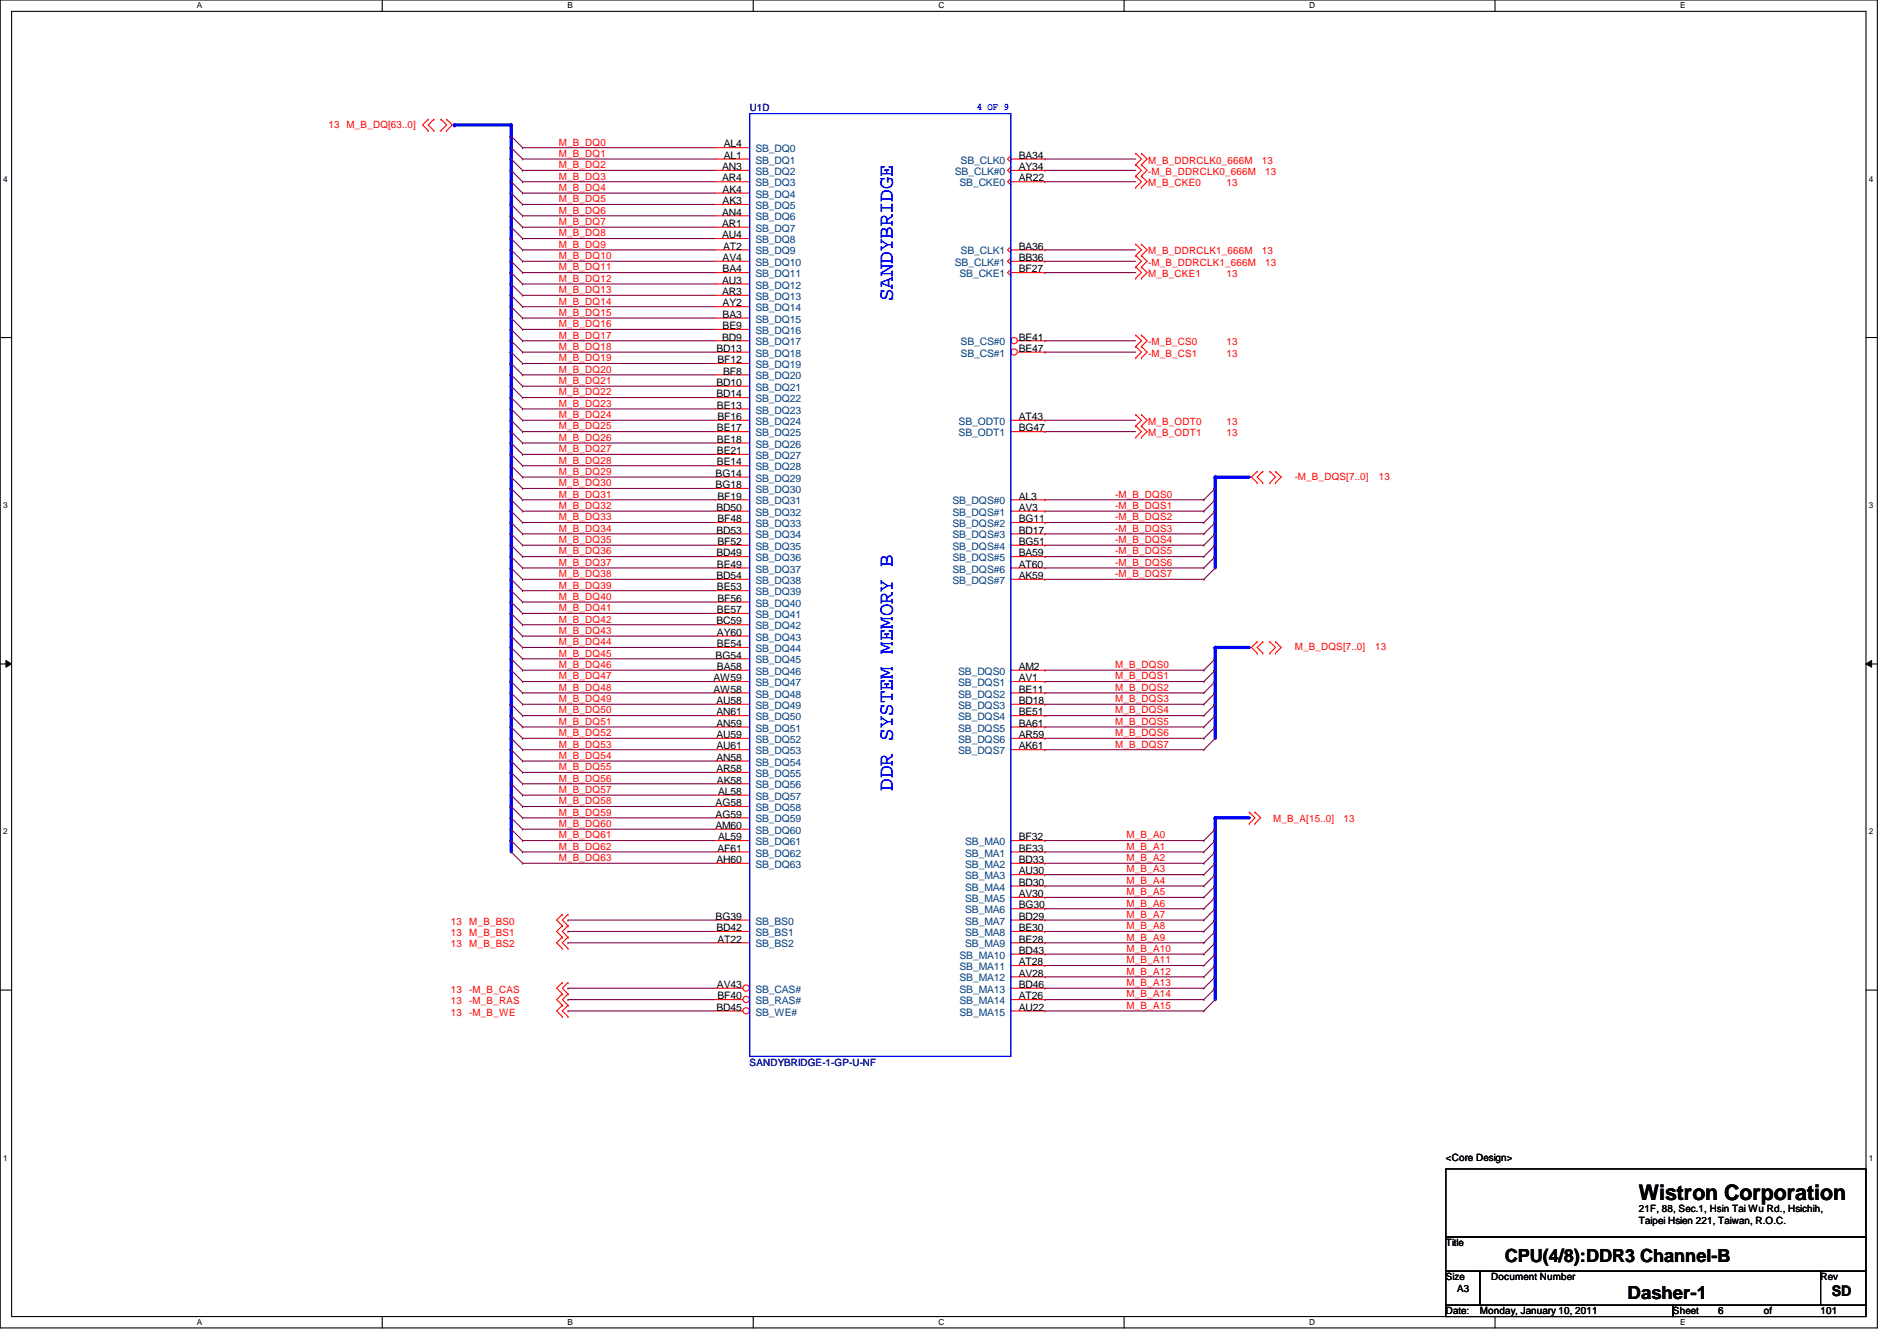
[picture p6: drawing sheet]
<svg xmlns="http://www.w3.org/2000/svg" width="297mm" height="210mm" viewBox="0 0 297 210" stroke-linecap="round" stroke-linejoin="round" font-family="sans-serif">
<path d="M0 0h294v207.9h-294zM1.8 1.8h290.4v204.3h-290.4z" fill="none" stroke="#000" stroke-width=".17"/>
<g fill="#fff">
<path d="M30.8 .2h.8v1.4h-.8z"/>
<path d="M30.8 206.2h.8v1.4h-.8z"/>
</g>
<path d="M59.9 0v1.8M59.9 206.1v1.8" fill="none" stroke="#000" stroke-width=".17"/>
<g fill="#fff">
<path d="M88.9 .2h.8v1.4h-.8z"/>
<path d="M88.9 206.2h.8v1.4h-.8z"/>
</g>
<path d="M117.9 0v1.8M117.9 206.1v1.8" fill="none" stroke="#000" stroke-width=".17"/>
<g fill="#fff">
<path d="M146.9 .2h.9v1.4h-.9z"/>
<path d="M146.9 206.2h.9v1.4h-.9z"/>
</g>
<path d="M176 0v1.8M176 206.1v1.8" fill="none" stroke="#000" stroke-width=".17"/>
<g fill="#fff">
<path d="M205 .2h.9v1.4h-.9z"/>
<path d="M205 206.2h.9v1.4h-.9z"/>
</g>
<path d="M234.1 0v1.8M234.1 206.1v1.8" fill="none" stroke="#000" stroke-width=".17"/>
<g fill="#fff">
<path d="M263.1 .2h.8v1.4h-.8z"/>
<path d="M263.1 206.2h.8v1.4h-.8z"/>
<path d="M.5 27.3h.7v1.4h-.7z"/>
<path d="M292.6 27.3h.7v1.4h-.7z"/>
<path d="M.5 78.4h.7v1.4h-.7z"/>
<path d="M292.6 78.4h.7v1.4h-.7z"/>
</g>
<path d="M0 52.8h1.8M292.2 52.8h1.8" fill="none" stroke="#000" stroke-width=".17"/>
<g fill="#fff">
<path d="M.5 129.5h.7v1.4h-.7z"/>
<path d="M292.6 129.5h.7v1.4h-.7z"/>
</g>
<path d="M0 103.9h1.8M292.2 103.9h1.8" fill="none" stroke="#000" stroke-width=".17"/>
<path d="M.9 103.4l.9 .5-.9 .5zM292.2 103.9l.9-.5v1z" fill="#000"/>
<path d="M.9 103.4l.9 .5-.9 .5zM292.2 103.9l.9-.5v1z" fill="none" stroke="#000" stroke-width=".16"/>
<g fill="#fff">
<path d="M.5 180.5h.7v1.4h-.7z"/>
<path d="M292.6 180.5h.7v1.4h-.7z"/>
</g>
<path d="M0 155h1.8M292.2 155h1.8" fill="none" stroke="#000" stroke-width=".17"/>
<g fill="none" stroke="#800040" stroke-width=".17">
<path d="M81.8 24.9h30.3M81.8 26.7h30.3M81.8 28.4h30.3M81.8 39.1h30.3M81.8 23.1h30.3M81.8 30.2h30.3M81.8 32h30.3M81.8 33.8h30.3M81.8 35.6h30.3M81.8 37.3h30.3M81.8 23.1h.1M81.8 24.9h.1"/>
<path d="M81.8 26.7h.1M81.8 28.4h.1M81.8 30.2h.1M81.8 32h.1M81.8 33.8h.1M81.8 35.6h.1M81.8 37.3h.1M81.8 39.1h.1M163.6 24.9h.1M163.6 26.7h.1M163.6 28.4h.1M163.6 39.1h.1"/>
<path d="M163.6 24.9h14.2M163.6 26.7h14.2M163.6 28.4h14.2M163.6 39.1h14.2M81.8 53.3h30.3M81.8 55.1h30.3M81.8 40.9h30.3M81.8 42.7h30.3M81.8 44.4h30.3M81.8 46.2h30.3M81.8 48h30.3M81.8 49.8h30.3"/>
<path d="M81.8 51.6h30.3M81.8 56.9h30.3M81.8 58.7h30.3M81.8 40.9h.1M81.8 42.7h.1M81.8 44.4h.1M81.8 46.2h.1M81.8 48h.1M81.8 49.8h.1M81.8 51.6h.1M81.8 53.3h.1M81.8 55.1h.1"/>
<path d="M81.8 56.9h.1M81.8 58.7h.1M163.6 53.3h.1M163.6 55.1h.1M163.6 40.9h.1M163.6 42.7h.1M163.6 53.3h14.2M163.6 55.1h14.2M163.6 40.9h14.2M163.6 42.7h14.2M81.8 65.8h30.3M81.8 67.6h30.3"/>
<path d="M81.8 78.2h30.3M81.8 60.5h30.3M81.8 62.2h30.3M81.8 64h30.3M81.8 69.3h30.3M81.8 71.1h30.3M81.8 72.9h30.3M81.8 74.7h30.3M81.8 76.5h30.3M81.8 60.5h.1M81.8 62.2h.1M81.8 64h.1"/>
<path d="M81.8 65.8h.1M81.8 67.6h.1M81.8 69.3h.1M81.8 71.1h.1M81.8 72.9h.1M81.8 74.7h.1M81.8 76.5h.1M81.8 78.2h.1M163.6 65.8h.1M163.6 67.6h.1M163.6 78.2h.1M163.6 65.8h14.2"/>
<path d="M163.6 67.6h14.2M163.6 78.2h24.9M81.8 80h30.3M81.8 81.8h30.3M81.8 83.6h30.3M81.8 85.3h30.3M81.8 87.1h30.3M81.8 88.9h30.3M81.8 90.7h30.3M81.8 92.5h30.3M81.8 94.2h30.3M81.8 96h30.3"/>
<path d="M81.8 97.8h30.3M81.8 99.6h30.3M81.8 80h.1M81.8 81.8h.1M81.8 83.6h.1M81.8 85.3h.1M81.8 87.1h.1M81.8 88.9h.1M81.8 90.7h.1M81.8 92.5h.1M81.8 94.2h.1M81.8 96h.1"/>
<path d="M81.8 97.8h.1M81.8 99.6h.1M163.6 80h.1M163.6 81.8h.1M163.6 83.6h.1M163.6 85.3h.1M163.6 87.1h.1M163.6 88.9h.1M163.6 90.7h.1M163.6 80h24.9M163.6 81.8h24.9M163.6 83.6h24.9"/>
<path d="M163.6 85.3h24.9M163.6 87.1h24.9M163.6 88.9h24.9M163.6 90.7h24.9M81.8 101.3h30.3M81.8 103.1h30.3M81.8 104.9h30.3M81.8 106.7h30.3M81.8 108.5h30.3M81.8 110.2h30.3M81.8 112h30.3M81.8 113.8h30.3"/>
<path d="M81.8 115.6h30.3M81.8 117.3h30.3M81.8 119.1h30.3M81.8 101.3h.1M81.8 103.1h.1M81.8 104.9h.1M81.8 106.7h.1M81.8 108.5h.1M81.8 110.2h.1M81.8 112h.1M81.8 113.8h.1M81.8 115.6h.1"/>
<path d="M81.8 117.3h.1M81.8 119.1h.1M163.6 104.9h.1M163.6 106.7h.1M163.6 108.5h.1M163.6 110.2h.1M163.6 112h.1M163.6 113.8h.1M163.6 115.6h.1M163.6 117.3h.1M163.6 104.9h24.9M163.6 106.7h24.9"/>
<path d="M163.6 108.5h24.9M163.6 110.2h24.9M163.6 112h24.9M163.6 113.8h24.9M163.6 115.6h24.9M163.6 117.3h24.9M81.8 120.9h30.3M81.8 122.7h30.3M81.8 124.5h30.3M81.8 126.2h30.3M81.8 128h30.3M81.8 129.8h30.3"/>
<path d="M81.8 131.6h30.3M81.8 133.3h30.3M81.8 135.1h30.3M81.8 120.9h.1M81.8 122.7h.1M81.8 124.5h.1M81.8 126.2h.1M81.8 128h.1M81.8 129.8h.1M81.8 131.6h.1M81.8 133.3h.1M81.8 135.1h.1"/>
<path d="M163.6 131.6h.1M163.6 133.3h.1M163.6 135.1h.1M163.6 136.9h.1M163.6 138.7h.1M163.6 131.6h24.9M163.6 133.3h24.9M163.6 135.1h24.9M163.6 136.9h24.9M163.6 138.7h24.9M88.9 147.6h23.2M88.9 154.7h23.2"/>
<path d="M88.9 156.5h23.2M88.9 158.2h23.2M88.9 144h23.2M88.9 145.8h23.2M88.9 147.6h.1M88.9 154.7h.1M88.9 156.5h.1M88.9 158.2h.1M88.9 144h.1M88.9 145.8h.1M163.6 149.4h.1M163.6 151.1h.1"/>
<path d="M163.6 152.9h.1M163.6 154.7h.1M163.6 156.5h.1M163.6 140.5h.1M163.6 142.2h.1M163.6 144h.1M163.6 145.8h.1M163.6 147.6h.1M163.6 149.4h24.9M163.6 147.6h24.9M163.6 151.1h24.9M163.6 154.7h24.9"/>
<path d="M163.6 152.9h24.9M163.6 156.5h24.9M163.6 140.5h24.9M163.6 142.2h24.9M163.6 144h24.9M163.6 145.8h24.9"/>
</g>
<path d="M190.3 101.3h5.3" fill="none" stroke="#00f" stroke-width=".51"/>
<circle cx="190.3" cy="101.3" r=".25" fill="#00f"/>
<path d="M190.3 113.8v1.8" fill="none" stroke="#00f" stroke-width=".51"/>
<circle cx="190.3" cy="113.8" r=".25" fill="#00f"/>
<path d="M190.3 74.7h5.3" fill="none" stroke="#00f" stroke-width=".51"/>
<circle cx="190.3" cy="74.7" r=".25" fill="#00f"/>
<path d="M190.3 87.1v1.8" fill="none" stroke="#00f" stroke-width=".51"/>
<circle cx="190.3" cy="87.1" r=".25" fill="#00f"/>
<path d="M71.2 19.6h8.8" fill="none" stroke="#00f" stroke-width=".51"/>
<circle cx="71.2" cy="19.6" r=".25" fill="#00f"/>
<path d="M80 131.6v1.7" fill="none" stroke="#00f" stroke-width=".51"/>
<circle cx="80" cy="131.6" r=".25" fill="#00f"/>
<path d="M190.3 154.7v1.8" fill="none" stroke="#00f" stroke-width=".51"/>
<circle cx="190.3" cy="154.7" r=".25" fill="#00f"/>
<path d="M190.3 128h5.3" fill="none" stroke="#00f" stroke-width=".51"/>
<circle cx="190.3" cy="128" r=".25" fill="#00f"/>
<path d="M163.6 158.2h.1M163.6 158.2h24.9" fill="none" stroke="#800040" stroke-width=".17"/>
<path d="M80 23.1v1.8" fill="none" stroke="#00f" stroke-width=".51"/>
<circle cx="80" cy="23.1" r=".25" fill="#00f"/>
<path d="M80 21.3v1.8" fill="none" stroke="#00f" stroke-width=".51"/>
<circle cx="80" cy="21.3" r=".25" fill="#00f"/>
<path d="M80 19.6v1.7" fill="none" stroke="#00f" stroke-width=".51"/>
<circle cx="80" cy="19.6" r=".25" fill="#00f"/>
<path d="M80 26.7v1.7" fill="none" stroke="#00f" stroke-width=".51"/>
<circle cx="80" cy="26.7" r=".25" fill="#00f"/>
<path d="M80 24.9v1.8" fill="none" stroke="#00f" stroke-width=".51"/>
<circle cx="80" cy="24.9" r=".25" fill="#00f"/>
<path d="M80 30.2v1.8" fill="none" stroke="#00f" stroke-width=".51"/>
<circle cx="80" cy="30.2" r=".25" fill="#00f"/>
<path d="M80 28.4v1.8" fill="none" stroke="#00f" stroke-width=".51"/>
<circle cx="80" cy="28.4" r=".25" fill="#00f"/>
<path d="M80 44.4v1.8" fill="none" stroke="#00f" stroke-width=".51"/>
<circle cx="80" cy="44.4" r=".25" fill="#00f"/>
<path d="M80 35.6v1.7" fill="none" stroke="#00f" stroke-width=".51"/>
<circle cx="80" cy="35.6" r=".25" fill="#00f"/>
<path d="M80 33.8v1.8" fill="none" stroke="#00f" stroke-width=".51"/>
<circle cx="80" cy="33.8" r=".25" fill="#00f"/>
<path d="M80 32v1.8" fill="none" stroke="#00f" stroke-width=".51"/>
<circle cx="80" cy="32" r=".25" fill="#00f"/>
<path d="M80 39.1v1.8" fill="none" stroke="#00f" stroke-width=".51"/>
<circle cx="80" cy="39.1" r=".25" fill="#00f"/>
<path d="M80 37.3v1.8" fill="none" stroke="#00f" stroke-width=".51"/>
<circle cx="80" cy="37.3" r=".25" fill="#00f"/>
<path d="M80 42.7v1.7" fill="none" stroke="#00f" stroke-width=".51"/>
<circle cx="80" cy="42.7" r=".25" fill="#00f"/>
<path d="M80 40.9v1.8" fill="none" stroke="#00f" stroke-width=".51"/>
<circle cx="80" cy="40.9" r=".25" fill="#00f"/>
<path d="M80 48v1.8" fill="none" stroke="#00f" stroke-width=".51"/>
<circle cx="80" cy="48" r=".25" fill="#00f"/>
<path d="M80 46.2v1.8" fill="none" stroke="#00f" stroke-width=".51"/>
<circle cx="80" cy="46.2" r=".25" fill="#00f"/>
<path d="M80 53.3v1.8" fill="none" stroke="#00f" stroke-width=".51"/>
<circle cx="80" cy="53.3" r=".25" fill="#00f"/>
<path d="M80 51.6v1.7" fill="none" stroke="#00f" stroke-width=".51"/>
<circle cx="80" cy="51.6" r=".25" fill="#00f"/>
<path d="M80 49.8v1.8" fill="none" stroke="#00f" stroke-width=".51"/>
<circle cx="80" cy="49.8" r=".25" fill="#00f"/>
<path d="M80 65.8v1.8" fill="none" stroke="#00f" stroke-width=".51"/>
<circle cx="80" cy="65.8" r=".25" fill="#00f"/>
<path d="M80 56.9v1.8" fill="none" stroke="#00f" stroke-width=".51"/>
<circle cx="80" cy="56.9" r=".25" fill="#00f"/>
<path d="M80 55.1v1.8" fill="none" stroke="#00f" stroke-width=".51"/>
<circle cx="80" cy="55.1" r=".25" fill="#00f"/>
<path d="M80 60.5v1.7" fill="none" stroke="#00f" stroke-width=".51"/>
<circle cx="80" cy="60.5" r=".25" fill="#00f"/>
<path d="M80 58.7v1.8" fill="none" stroke="#00f" stroke-width=".51"/>
<circle cx="80" cy="58.7" r=".25" fill="#00f"/>
<path d="M80 64v1.8" fill="none" stroke="#00f" stroke-width=".51"/>
<circle cx="80" cy="64" r=".25" fill="#00f"/>
<path d="M80 62.2v1.8" fill="none" stroke="#00f" stroke-width=".51"/>
<circle cx="80" cy="62.2" r=".25" fill="#00f"/>
<path d="M80 67.6v1.7" fill="none" stroke="#00f" stroke-width=".51"/>
<circle cx="80" cy="67.6" r=".25" fill="#00f"/>
<path d="M80 83.6v1.7" fill="none" stroke="#00f" stroke-width=".51"/>
<circle cx="80" cy="83.6" r=".25" fill="#00f"/>
<path d="M80 74.7v1.8" fill="none" stroke="#00f" stroke-width=".51"/>
<circle cx="80" cy="74.7" r=".25" fill="#00f"/>
<path d="M80 69.3v1.8" fill="none" stroke="#00f" stroke-width=".51"/>
<circle cx="80" cy="69.3" r=".25" fill="#00f"/>
<path d="M80 72.9v1.8" fill="none" stroke="#00f" stroke-width=".51"/>
<circle cx="80" cy="72.9" r=".25" fill="#00f"/>
<path d="M80 71.1v1.8" fill="none" stroke="#00f" stroke-width=".51"/>
<circle cx="80" cy="71.1" r=".25" fill="#00f"/>
<path d="M80 78.2v1.8" fill="none" stroke="#00f" stroke-width=".51"/>
<circle cx="80" cy="78.2" r=".25" fill="#00f"/>
<path d="M80 76.5v1.7" fill="none" stroke="#00f" stroke-width=".51"/>
<circle cx="80" cy="76.5" r=".25" fill="#00f"/>
<path d="M80 81.8v1.8" fill="none" stroke="#00f" stroke-width=".51"/>
<circle cx="80" cy="81.8" r=".25" fill="#00f"/>
<path d="M80 80v1.8" fill="none" stroke="#00f" stroke-width=".51"/>
<circle cx="80" cy="80" r=".25" fill="#00f"/>
<path d="M80 85.3v1.8" fill="none" stroke="#00f" stroke-width=".51"/>
<circle cx="80" cy="85.3" r=".25" fill="#00f"/>
<path d="M80 96v1.8" fill="none" stroke="#00f" stroke-width=".51"/>
<circle cx="80" cy="96" r=".25" fill="#00f"/>
<path d="M80 87.1v1.8" fill="none" stroke="#00f" stroke-width=".51"/>
<circle cx="80" cy="87.1" r=".25" fill="#00f"/>
<path d="M80 90.7v1.8" fill="none" stroke="#00f" stroke-width=".51"/>
<circle cx="80" cy="90.7" r=".25" fill="#00f"/>
<path d="M80 88.9v1.8" fill="none" stroke="#00f" stroke-width=".51"/>
<circle cx="80" cy="88.9" r=".25" fill="#00f"/>
<path d="M80 94.2v1.8" fill="none" stroke="#00f" stroke-width=".51"/>
<circle cx="80" cy="94.2" r=".25" fill="#00f"/>
<path d="M80 92.5v1.7" fill="none" stroke="#00f" stroke-width=".51"/>
<circle cx="80" cy="92.5" r=".25" fill="#00f"/>
<path d="M80 99.6v1.7" fill="none" stroke="#00f" stroke-width=".51"/>
<circle cx="80" cy="99.6" r=".25" fill="#00f"/>
<path d="M80 97.8v1.8" fill="none" stroke="#00f" stroke-width=".51"/>
<circle cx="80" cy="97.8" r=".25" fill="#00f"/>
<path d="M80 103.1v1.8" fill="none" stroke="#00f" stroke-width=".51"/>
<circle cx="80" cy="103.1" r=".25" fill="#00f"/>
<path d="M80 101.3v1.8" fill="none" stroke="#00f" stroke-width=".51"/>
<circle cx="80" cy="101.3" r=".25" fill="#00f"/>
<path d="M80 113.8v1.8" fill="none" stroke="#00f" stroke-width=".51"/>
<circle cx="80" cy="113.8" r=".25" fill="#00f"/>
<path d="M80 104.9v1.8" fill="none" stroke="#00f" stroke-width=".51"/>
<circle cx="80" cy="104.9" r=".25" fill="#00f"/>
<path d="M80 108.5v1.7" fill="none" stroke="#00f" stroke-width=".51"/>
<circle cx="80" cy="108.5" r=".25" fill="#00f"/>
<path d="M80 106.7v1.8" fill="none" stroke="#00f" stroke-width=".51"/>
<circle cx="80" cy="106.7" r=".25" fill="#00f"/>
<path d="M80 112v1.8" fill="none" stroke="#00f" stroke-width=".51"/>
<circle cx="80" cy="112" r=".25" fill="#00f"/>
<path d="M80 110.2v1.8" fill="none" stroke="#00f" stroke-width=".51"/>
<circle cx="80" cy="110.2" r=".25" fill="#00f"/>
<path d="M80 117.3v1.8" fill="none" stroke="#00f" stroke-width=".51"/>
<circle cx="80" cy="117.3" r=".25" fill="#00f"/>
<path d="M80 115.6v1.7" fill="none" stroke="#00f" stroke-width=".51"/>
<circle cx="80" cy="115.6" r=".25" fill="#00f"/>
<path d="M80 120.9v1.8" fill="none" stroke="#00f" stroke-width=".51"/>
<circle cx="80" cy="120.9" r=".25" fill="#00f"/>
<path d="M80 119.1v1.8" fill="none" stroke="#00f" stroke-width=".51"/>
<circle cx="80" cy="119.1" r=".25" fill="#00f"/>
<path d="M80 122.7v1.8" fill="none" stroke="#00f" stroke-width=".51"/>
<circle cx="80" cy="122.7" r=".25" fill="#00f"/>
<path d="M80 126.2v1.8" fill="none" stroke="#00f" stroke-width=".51"/>
<circle cx="80" cy="126.2" r=".25" fill="#00f"/>
<path d="M80 124.5v1.7" fill="none" stroke="#00f" stroke-width=".51"/>
<circle cx="80" cy="124.5" r=".25" fill="#00f"/>
<path d="M80 129.8v1.8" fill="none" stroke="#00f" stroke-width=".51"/>
<circle cx="80" cy="129.8" r=".25" fill="#00f"/>
<path d="M80 128v1.8" fill="none" stroke="#00f" stroke-width=".51"/>
<circle cx="80" cy="128" r=".25" fill="#00f"/>
<path d="M190.3 80v1.8" fill="none" stroke="#00f" stroke-width=".51"/>
<circle cx="190.3" cy="80" r=".25" fill="#00f"/>
<path d="M190.3 74.7v1.8" fill="none" stroke="#00f" stroke-width=".51"/>
<circle cx="190.3" cy="74.7" r=".25" fill="#00f"/>
<path d="M190.3 78.2v1.8" fill="none" stroke="#00f" stroke-width=".51"/>
<circle cx="190.3" cy="78.2" r=".25" fill="#00f"/>
<path d="M190.3 76.5v1.7" fill="none" stroke="#00f" stroke-width=".51"/>
<circle cx="190.3" cy="76.5" r=".25" fill="#00f"/>
<path d="M190.3 83.6v1.7" fill="none" stroke="#00f" stroke-width=".51"/>
<circle cx="190.3" cy="83.6" r=".25" fill="#00f"/>
<path d="M190.3 81.8v1.8" fill="none" stroke="#00f" stroke-width=".51"/>
<circle cx="190.3" cy="81.8" r=".25" fill="#00f"/>
<path d="M190.3 85.3v1.8" fill="none" stroke="#00f" stroke-width=".51"/>
<circle cx="190.3" cy="85.3" r=".25" fill="#00f"/>
<path d="M190.3 112v1.8" fill="none" stroke="#00f" stroke-width=".51"/>
<circle cx="190.3" cy="112" r=".25" fill="#00f"/>
<path d="M190.3 103.1v1.8" fill="none" stroke="#00f" stroke-width=".51"/>
<circle cx="190.3" cy="103.1" r=".25" fill="#00f"/>
<path d="M190.3 101.3v1.8" fill="none" stroke="#00f" stroke-width=".51"/>
<circle cx="190.3" cy="101.3" r=".25" fill="#00f"/>
<path d="M190.3 106.7v1.8" fill="none" stroke="#00f" stroke-width=".51"/>
<circle cx="190.3" cy="106.7" r=".25" fill="#00f"/>
<path d="M190.3 104.9v1.8" fill="none" stroke="#00f" stroke-width=".51"/>
<circle cx="190.3" cy="104.9" r=".25" fill="#00f"/>
<path d="M190.3 110.2v1.8" fill="none" stroke="#00f" stroke-width=".51"/>
<circle cx="190.3" cy="110.2" r=".25" fill="#00f"/>
<path d="M190.3 108.5v1.7" fill="none" stroke="#00f" stroke-width=".51"/>
<circle cx="190.3" cy="108.5" r=".25" fill="#00f"/>
<path d="M190.3 133.3v1.8" fill="none" stroke="#00f" stroke-width=".51"/>
<circle cx="190.3" cy="133.3" r=".25" fill="#00f"/>
<path d="M190.3 128v1.8" fill="none" stroke="#00f" stroke-width=".51"/>
<circle cx="190.3" cy="128" r=".25" fill="#00f"/>
<path d="M190.3 131.6v1.7" fill="none" stroke="#00f" stroke-width=".51"/>
<circle cx="190.3" cy="131.6" r=".25" fill="#00f"/>
<path d="M190.3 129.8v1.8" fill="none" stroke="#00f" stroke-width=".51"/>
<circle cx="190.3" cy="129.8" r=".25" fill="#00f"/>
<path d="M190.3 136.9v1.8" fill="none" stroke="#00f" stroke-width=".51"/>
<circle cx="190.3" cy="136.9" r=".25" fill="#00f"/>
<path d="M190.3 135.1v1.8" fill="none" stroke="#00f" stroke-width=".51"/>
<circle cx="190.3" cy="135.1" r=".25" fill="#00f"/>
<path d="M190.3 151.1v1.8" fill="none" stroke="#00f" stroke-width=".51"/>
<circle cx="190.3" cy="151.1" r=".25" fill="#00f"/>
<path d="M190.3 142.2v1.8" fill="none" stroke="#00f" stroke-width=".51"/>
<circle cx="190.3" cy="142.2" r=".25" fill="#00f"/>
<path d="M190.3 140.5v1.7" fill="none" stroke="#00f" stroke-width=".51"/>
<circle cx="190.3" cy="140.5" r=".25" fill="#00f"/>
<path d="M190.3 138.7v1.8" fill="none" stroke="#00f" stroke-width=".51"/>
<circle cx="190.3" cy="138.7" r=".25" fill="#00f"/>
<path d="M190.3 145.8v1.8" fill="none" stroke="#00f" stroke-width=".51"/>
<circle cx="190.3" cy="145.8" r=".25" fill="#00f"/>
<path d="M190.3 144v1.8" fill="none" stroke="#00f" stroke-width=".51"/>
<circle cx="190.3" cy="144" r=".25" fill="#00f"/>
<path d="M190.3 149.4v1.7" fill="none" stroke="#00f" stroke-width=".51"/>
<circle cx="190.3" cy="149.4" r=".25" fill="#00f"/>
<path d="M190.3 147.6v1.8" fill="none" stroke="#00f" stroke-width=".51"/>
<circle cx="190.3" cy="147.6" r=".25" fill="#00f"/>
<path d="M190.3 152.9v1.8" fill="none" stroke="#00f" stroke-width=".51"/>
<circle cx="190.3" cy="152.9" r=".25" fill="#00f"/>
<g fill="none" stroke="#f00" stroke-width=".17">
<path d="M67.1 18.7l-.9 .9 .9 .8M67.1 18.7h.1M67.9 18.7l-.8 .9 .8 .8M67.9 18.7h.1M69 18.7h.1M69 18.7l.9 .9-.9 .8M69.9 18.7l.9 .9-.9 .8M69.9 18.7h.1M67.1 20.4h.1M67.9 20.4h.1M69 20.4h.1M69.9 20.4h.1"/>
<path d="M112.1 24.9h5.3M112.1 39.1h5.3M112.1 26.7h5.3M112.1 28.4h5.3M112.1 23.1h5.3M112.1 30.2h5.3M112.1 32h5.3M112.1 33.8h5.3M112.1 35.6h5.3M112.1 37.3h5.3M158.3 24.4l-.5 .5 .5 .5M158.3 24.9h5.3"/>
<path d="M158.3 38.6l-.5 .5 .5 .5M158.3 39.1h5.3M158.3 26.2l-.5 .5 .5 .5M158.3 26.7h5.3M158.3 27.9l-.5 .5 .5 .6M158.3 28.4h5.3M177.8 27.6l.9 .8-.9 .9M177.8 24l.9 .9-.9 .9M177.8 25.8l.9 .9-.9 .9M177.8 38.2l.9 .9-.9 .9M177.8 27.6h.1M177.8 29.3h.1"/>
<path d="M177.8 24h.1M177.8 25.8h.1M177.8 38.2h.1M178.7 27.6h.1M178.7 29.3h.1M178.7 24h.1M178.7 25.8h.1M178.7 38.2h.1M178.7 27.6l.9 .8-.9 .9M178.7 24l.9 .9-.9 .9M178.7 25.8l.9 .9-.9 .9M178.7 38.2l.9 .9-.9 .9"/>
<path d="M112.1 40.9h5.3M112.1 42.7h5.3M112.1 44.4h5.3M112.1 46.2h5.3M112.1 48h5.3M112.1 49.8h5.3M112.1 51.6h5.3M112.1 53.3h5.3M112.1 55.1h5.3M112.1 56.9h5.3M112.1 58.7h5.3M158.3 40.4l-.5 .5 .5 .5"/>
<path d="M158.3 40.9h5.3M158.3 42.2l-.5 .5 .5 .5M158.3 42.7h5.3M177.8 52.5l.9 .8-.9 .9M177.8 54.2l.9 .9-.9 .9M177.8 41.8l.9 .9-.9 .9M177.8 40l.9 .9-.9 .9M177.8 41.8h.1M177.8 43.6h.1M177.8 52.5h.1M177.8 54.2h.1M177.8 56h.1"/>
<path d="M177.8 40h.1M178.7 41.8h.1M178.7 43.6h.1M178.7 52.5h.1M178.7 54.2h.1M178.7 56h.1M178.7 40h.1M178.7 52.5l.9 .8-.9 .9M178.7 41.8l.9 .9-.9 .9M178.7 54.2l.9 .9-.9 .9M178.7 40l.9 .9-.9 .9M112.1 65.8h5.3"/>
<path d="M112.1 67.6h5.3M112.1 78.2h5.3M112.1 60.5h5.3M112.1 62.2h5.3M112.1 64h5.3M112.1 69.3h5.3M112.1 71.1h5.3M112.1 72.9h5.3M112.1 74.7h5.3M112.1 76.5h5.3M158.3 65.8h5.3M158.3 67.6h5.3"/>
<path d="M158.3 78.2h5.3M177.8 64.9l.9 .9-.9 .9M177.8 66.7l.9 .9-.9 .9M177.8 64.9h.1M177.8 66.7h.1M177.8 68.5h.1M178.7 64.9h.1M178.7 66.7h.1M178.7 68.5h.1M178.7 64.9l.9 .9-.9 .9M178.7 66.7l.9 .9-.9 .9M196.8 75.6h.1"/>
<path d="M196.8 73.8h.1M196.8 73.8l-.8 .9 .8 .9M197.7 73.8l-.9 .9 .9 .9M197.7 75.6h.1M197.7 73.8h.1M198.8 73.8h.1M198.8 75.6h.1M198.8 73.8l.9 .9-.9 .9M199.7 73.8l.9 .9-.9 .9M199.7 75.6h.1M199.7 73.8h.1M112.1 85.3h5.3"/>
<path d="M112.1 87.1h5.3M112.1 88.9h5.3M112.1 90.7h5.3M112.1 80h5.3M112.1 81.8h5.3M112.1 83.6h5.3M112.1 92.5h5.3M112.1 94.2h5.3M112.1 96h5.3M112.1 97.8h5.3M112.1 99.6h5.3M158.3 85.3h5.3"/>
<path d="M158.3 87.1h5.3M158.3 88.9h5.3M158.3 90.7h5.3M158.3 80h5.3M158.3 81.8h5.3M158.3 83.6h5.3M112.1 112h5.3M112.1 113.8h5.3M112.1 115.6h5.3M112.1 117.3h5.3M112.1 104.9h5.3M112.1 106.7h5.3"/>
<path d="M112.1 108.5h5.3M112.1 110.2h5.3M112.1 101.3h5.3M112.1 103.1h5.3M112.1 119.1h5.3M158.3 112h5.3M158.3 113.8h5.3M158.3 115.6h5.3M158.3 117.3h5.3M158.3 104.9h5.3M158.3 106.7h5.3M158.3 108.5h5.3"/>
<path d="M158.3 110.2h5.3M196.8 102.2h.1M196.8 100.5h.1M196.8 100.5l-.8 .8 .8 .9M197.7 100.5l-.9 .8 .9 .9M197.7 102.2h.1M197.7 100.5h.1M198.8 100.5h.1M198.8 102.2h.1M198.8 100.5l.9 .8-.9 .9M199.7 100.5l.9 .8-.9 .9M199.7 102.2h.1"/>
<path d="M199.7 100.5h.1M112.1 131.6h5.3M112.1 133.3h5.3M112.1 135.1h5.3M112.1 120.9h5.3M112.1 122.7h5.3M112.1 124.5h5.3M112.1 126.2h5.3M112.1 128h5.3M112.1 129.8h5.3M158.3 131.6h5.3M158.3 133.3h5.3"/>
<path d="M158.3 135.1h5.3M158.3 136.9h5.3M158.3 138.7h5.3M195.6 127.1h.1M195.6 128.9h.1M195.6 127.1l.9 .9-.9 .9M196.5 127.1l.9 .9-.9 .9M196.5 127.1h.1M196.5 128.9h.1M88 143.1h.1M88 144.9h.1M88 146.7h.1"/>
<path d="M88 148.5h.1M88 153.8h.1M88 155.6h.1M88 157.4h.1M88 159.1h.1M88 143.1l-.8 .9 .8 .9M88 144.9l-.8 .9 .8 .9M88 146.7l-.8 .9 .8 .9M88 153.8l-.8 .9 .8 .9M88 155.6l-.8 .9 .8 .9M88 157.4l-.8 .8 .8 .9M88.9 143.1l-.9 .9 .9 .9"/>
<path d="M88.9 144.9l-.9 .9 .9 .9M88.9 146.7l-.9 .9 .9 .9M88.9 153.8l-.9 .9 .9 .9M88.9 155.6l-.9 .9 .9 .9M88.9 157.4l-.9 .8 .9 .9M88.9 143.1h.1M88.9 144.9h.1M88.9 146.7h.1M88.9 148.5h.1M88.9 153.8h.1M88.9 155.6h.1M88.9 157.4h.1"/>
<path d="M88.9 159.1h.1M158.3 140.5h5.3M158.3 142.2h5.3M158.3 144h5.3M158.3 145.8h5.3M158.3 147.6h5.3M158.3 149.4h5.3M158.3 151.1h5.3M158.3 152.9h5.3M158.3 154.7h5.3M158.3 156.5h5.3M158.3 158.2h5.3"/>
</g>
<g fill="none" stroke="#800040" stroke-width=".17">
<path d="M80 21.3l1.8 1.8M80 23.1l1.8 1.8M80 24.9l1.8 1.8M80 26.7l1.8 1.7M80 28.4l1.8 1.8M80 30.2l1.8 1.8M80 32l1.8 1.8M80 33.8l1.8 1.8M80 35.6l1.8 1.7M80 37.3l1.8 1.8M80 39.1l1.8 1.8M80 21.3h.1"/>
<path d="M80 23.1h.1M80 24.9h.1M80 26.7h.1M80 28.4h.1M80 30.2h.1M80 32h.1M80 33.8h.1M80 35.6h.1M80 37.3h.1M80 39.1h.1M80 40.9l1.8 1.8M80 42.7l1.8 1.7"/>
<path d="M80 44.4l1.8 1.8M80 46.2l1.8 1.8M80 48l1.8 1.8M80 49.8l1.8 1.8M80 51.6l1.8 1.7M80 53.3l1.8 1.8M80 55.1l1.8 1.8M80 56.9l1.8 1.8M80 58.7l1.8 1.8M80 40.9h.1M80 42.7h.1M80 44.4h.1"/>
<path d="M80 46.2h.1M80 48h.1M80 49.8h.1M80 51.6h.1M80 53.3h.1M80 55.1h.1M80 56.9h.1M80 58.7h.1M80 62.2l1.8 1.8M80 60.5l1.8 1.7M80 64l1.8 1.8M80 65.8l1.8 1.8"/>
<path d="M80 67.6l1.8 1.7M80 69.3l1.8 1.8M80 71.1l1.8 1.8M80 72.9l1.8 1.8M80 74.7l1.8 1.8M80 76.5l1.8 1.7M80 78.2l1.8 1.8M80 62.2h.1M80 60.5h.1M80 64h.1M80 65.8h.1M80 67.6h.1"/>
<path d="M80 69.3h.1M80 71.1h.1M80 72.9h.1M80 74.7h.1M80 76.5h.1M80 78.2h.1M188.5 78.2h.1M190.3 76.5l-1.8 1.7M190.3 78.2l-1.8 1.8M80 80l1.8 1.8M80 83.6l1.8 1.7M80 85.3l1.8 1.8"/>
<path d="M80 87.1l1.8 1.8M80 88.9l1.8 1.8M80 81.8l1.8 1.8M80 90.7l1.8 1.8M80 92.5l1.8 1.7M80 94.2l1.8 1.8M80 96l1.8 1.8M80 97.8l1.8 1.8M80 99.6l1.8 1.7M80 80h.1M80 83.6h.1M80 85.3h.1"/>
<path d="M80 87.1h.1M80 88.9h.1M80 81.8h.1M80 90.7h.1M80 92.5h.1M80 94.2h.1M80 96h.1M80 97.8h.1M80 99.6h.1M188.5 80h.1M188.5 81.8h.1M188.5 83.6h.1"/>
<path d="M188.5 85.3h.1M188.5 87.1h.1M188.5 88.9h.1M188.5 90.7h.1M190.3 80l-1.8 1.8M190.3 81.8l-1.8 1.8M190.3 83.6l-1.8 1.7M190.3 85.3l-1.8 1.8M190.3 87.1l-1.8 1.8M190.3 88.9l-1.8 1.8M80 101.3l1.8 1.8M80 103.1l1.8 1.8"/>
<path d="M80 104.9l1.8 1.8M80 106.7l1.8 1.8M80 108.5l1.8 1.7M80 110.2l1.8 1.8M80 112l1.8 1.8M80 113.8l1.8 1.8M80 115.6l1.8 1.7M80 117.3l1.8 1.8M80 119.1l1.8 1.8M80 101.3h.1M80 103.1h.1M80 104.9h.1"/>
<path d="M80 106.7h.1M80 108.5h.1M80 110.2h.1M80 112h.1M80 113.8h.1M80 115.6h.1M80 117.3h.1M80 119.1h.1M188.5 104.9h.1M188.5 106.7h.1M188.5 108.5h.1M188.5 110.2h.1"/>
<path d="M188.5 112h.1M188.5 113.8h.1M188.5 115.6h.1M188.5 117.3h.1M190.3 103.1l-1.8 1.8M190.3 104.9l-1.8 1.8M190.3 106.7l-1.8 1.8M190.3 108.5l-1.8 1.7M190.3 110.2l-1.8 1.8M190.3 112l-1.8 1.8M190.3 113.8l-1.8 1.8M190.3 115.6l-1.8 1.7"/>
<path d="M80 120.9l1.8 1.8M80 122.7l1.8 1.8M80 124.5l1.8 1.7M80 126.2l1.8 1.8M80 128l1.8 1.8M80 129.8l1.8 1.8M80 131.6l1.8 1.7M80 133.3l1.8 1.8M80 120.9h.1M80 122.7h.1M80 124.5h.1M80 126.2h.1"/>
<path d="M80 128h.1M80 129.8h.1M80 131.6h.1M80 133.3h.1M188.5 131.6h.1M188.5 133.3h.1M188.5 135.1h.1M188.5 136.9h.1M188.5 138.7h.1M190.3 129.8l-1.8 1.8M190.3 131.6l-1.8 1.7M190.3 133.3l-1.8 1.8"/>
<path d="M190.3 135.1l-1.8 1.8M190.3 136.9l-1.8 1.8M190.3 138.7l-1.8 1.8M188.5 140.5h.1M188.5 142.2h.1M188.5 144h.1M188.5 145.8h.1M188.5 147.6h.1M188.5 149.4h.1M188.5 151.1h.1M188.5 152.9h.1M188.5 154.7h.1"/>
<path d="M188.5 156.5h.1M188.5 158.2h.1M190.3 140.5l-1.8 1.7M190.3 142.2l-1.8 1.8M190.3 144l-1.8 1.8M190.3 145.8l-1.8 1.8M190.3 147.6l-1.8 1.8M190.3 149.4l-1.8 1.7M190.3 151.1l-1.8 1.8M190.3 152.9l-1.8 1.8M190.3 154.7l-1.8 1.8M190.3 156.5l-1.8 1.7"/>
</g>
<path d="M226.4 183h65.8v10.6h-65.8zM226.4 193.6h65.8v5.4h-65.8zM226.4 199h5.3v5.3h-5.3zM231.7 199h53.4v5.3h-53.4zM285.1 199h7.1v5.3h-7.1zM226.4 204.3h35.6v1.8h-35.6zM262 204.3h30.2v1.8h-30.2z" fill="none" stroke="#000" stroke-width=".17"/>
<circle cx="158.8" cy="53.3" r=".5" fill="#fff"/>
<g fill="none" stroke="#f00" stroke-width=".17">
<path d="M159.3 53.3h4.3"/>
<circle cx="158.8" cy="53.3" r=".5"/>
</g>
<circle cx="158.8" cy="55.1" r=".5" fill="#fff"/>
<g fill="none" stroke="#f00" stroke-width=".17">
<path d="M159.3 55.1h4.3"/>
<circle cx="158.8" cy="55.1" r=".5"/>
</g>
<circle cx="116.8" cy="154.7" r=".5" fill="#fff"/>
<g fill="none" stroke="#f00" stroke-width=".17">
<path d="M112.1 154.7h4.2"/>
<circle cx="116.8" cy="154.7" r=".5"/>
</g>
<circle cx="116.8" cy="156.4" r=".5" fill="#fff"/>
<g fill="none" stroke="#f00" stroke-width=".17">
<path d="M112.1 156.5h4.2"/>
<circle cx="116.8" cy="156.4" r=".5"/>
</g>
<circle cx="116.8" cy="158.2" r=".5" fill="#fff"/>
<g fill="none" stroke="#f00" stroke-width=".17">
<path d="M112.1 158.2h4.2M112.1 144h5.3M112.1 145.8h5.3M112.1 147.6h5.3"/>
<circle cx="116.8" cy="158.2" r=".5"/>
</g>
<path d="M117.4 17.8h40.9v147.6h-40.9z" fill="none" stroke="#00f" stroke-width=".17"/>
<g font-size="3.3" fill="#00f">
<text x="139.8" y="47.1" transform="rotate(-90 139.8 47.1)">SANDYBRIDGE</text>
<text x="139.8" y="123.7" transform="rotate(-90 139.8 123.7)">DDR SYSTEM MEMORY B</text>
</g>
<text font-size="3.3" x="256.6" y="187.9">Wistron Corporation</text>
<g font-size="2.8">
<text x="235.6" y="197.5">CPU(4/8):DDR3 Channel-B</text>
<text x="254.8" y="203.4">Dasher-1</text>
</g>
<text font-size="2.3" x="286.8" y="202.9">SD</text>
<g font-size="1.6" fill="#000080">
<text x="117.4" y="17.4">U1D</text>
<text x="117.4" y="166.8">SANDYBRIDGE-1-GP-U-NF</text>
</g>
<text font-size="1.6" fill="#00f" x="152.9" y="17.2">4 OF 9</text>
<g font-size="1.6" fill="#f00">
<text x="51.4" y="20.1">13 M_B_DQ[63..0]</text>
<text x="87.5" y="22.8">M_B_DQ0</text>
<text x="87.5" y="24.6">M_B_DQ1</text>
<text x="87.5" y="26.3">M_B_DQ2</text>
<text x="87.5" y="28.1">M_B_DQ3</text>
<text x="87.5" y="29.9">M_B_DQ4</text>
<text x="179.8" y="29.2">M_B_CKE0</text>
<text x="179.8" y="25.6">M_B_DDRCLK0_666M</text>
<text x="179.8" y="27.4">-M_B_DDRCLK0_666M</text>
<text x="192.1" y="29.2">13</text>
<text x="197.6" y="25.6">13</text>
<text x="198.1" y="27.4">13</text>
<text x="87.5" y="31.7">M_B_DQ5</text>
<text x="87.5" y="33.4">M_B_DQ6</text>
<text x="87.5" y="35.2">M_B_DQ7</text>
<text x="87.5" y="37">M_B_DQ8</text>
<text x="87.5" y="38.8">M_B_DQ9</text>
<text x="87.5" y="40.6">M_B_DQ10</text>
<text x="179.8" y="39.8">M_B_DDRCLK1_666M</text>
<text x="179.8" y="41.6">-M_B_DDRCLK1_666M</text>
<text x="197.6" y="39.8">13</text>
<text x="198.1" y="41.6">13</text>
<text x="87.5" y="42.3">M_B_DQ11</text>
<text x="87.5" y="44.1">M_B_DQ12</text>
<text x="87.5" y="45.9">M_B_DQ13</text>
<text x="87.5" y="47.7">M_B_DQ14</text>
<text x="179.8" y="43.4">M_B_CKE1</text>
<text x="192.1" y="43.4">13</text>
<text x="87.5" y="49.4">M_B_DQ15</text>
<text x="87.5" y="51.2">M_B_DQ16</text>
<text x="87.5" y="53">M_B_DQ17</text>
<text x="87.5" y="54.8">M_B_DQ18</text>
<text x="87.5" y="56.6">M_B_DQ19</text>
<text x="87.5" y="58.3">M_B_DQ20</text>
<text x="179.8" y="54.1">-M_B_CS0</text>
<text x="179.8" y="55.8">-M_B_CS1</text>
<text x="192.1" y="54.1">13</text>
<text x="192.1" y="55.8">13</text>
<text x="87.5" y="60.1">M_B_DQ21</text>
<text x="87.5" y="61.9">M_B_DQ22</text>
<text x="87.5" y="63.7">M_B_DQ23</text>
<text x="87.5" y="65.4">M_B_DQ24</text>
<text x="87.5" y="67.2">M_B_DQ25</text>
<text x="87.5" y="69">M_B_DQ26</text>
<text x="87.5" y="70.8">M_B_DQ27</text>
<text x="179.8" y="66.5">M_B_ODT0</text>
<text x="179.8" y="68.3">M_B_ODT1</text>
<text x="192.1" y="66.5">13</text>
<text x="192.1" y="68.3">13</text>
<text x="87.5" y="72.6">M_B_DQ28</text>
<text x="87.5" y="74.3">M_B_DQ29</text>
<text x="87.5" y="76.1">M_B_DQ30</text>
<text x="87.5" y="77.9">M_B_DQ31</text>
<text x="174.6" y="77.9">-M_B_DQS0</text>
<text x="202.7" y="75.1">-M_B_DQS[7..0]</text>
<text x="215.9" y="75.1">13</text>
<text x="87.5" y="79.7">M_B_DQ32</text>
<text x="87.5" y="81.4">M_B_DQ33</text>
<text x="87.5" y="83.2">M_B_DQ34</text>
<text x="174.6" y="79.7">-M_B_DQS1</text>
<text x="174.6" y="81.4">-M_B_DQS2</text>
<text x="174.6" y="83.2">-M_B_DQS3</text>
<text x="87.5" y="85">M_B_DQ35</text>
<text x="87.5" y="86.8">M_B_DQ36</text>
<text x="87.5" y="88.6">M_B_DQ37</text>
<text x="174.6" y="85">-M_B_DQS4</text>
<text x="174.6" y="86.8">-M_B_DQS5</text>
<text x="174.6" y="88.6">-M_B_DQS6</text>
<text x="87.5" y="90.3">M_B_DQ38</text>
<text x="87.5" y="92.1">M_B_DQ39</text>
<text x="87.5" y="93.9">M_B_DQ40</text>
<text x="87.5" y="95.7">M_B_DQ41</text>
<text x="174.6" y="90.3">-M_B_DQS7</text>
<text x="87.5" y="97.5">M_B_DQ42</text>
<text x="87.5" y="99.2">M_B_DQ43</text>
<text x="87.5" y="101">M_B_DQ44</text>
<text x="202.7" y="101.7">M_B_DQS[7..0]</text>
<text x="215.3" y="101.7">13</text>
<text x="87.5" y="102.8">M_B_DQ45</text>
<text x="87.5" y="104.6">M_B_DQ46</text>
<text x="87.5" y="106.3">M_B_DQ47</text>
<text x="174.6" y="104.6">M_B_DQS0</text>
<text x="174.6" y="106.3">M_B_DQS1</text>
<text x="87.5" y="108.1">M_B_DQ48</text>
<text x="87.5" y="109.9">M_B_DQ49</text>
<text x="87.5" y="111.7">M_B_DQ50</text>
<text x="87.5" y="113.5">M_B_DQ51</text>
<text x="174.6" y="108.1">M_B_DQS2</text>
<text x="174.6" y="109.9">M_B_DQS3</text>
<text x="174.6" y="111.7">M_B_DQS4</text>
<text x="174.6" y="113.5">M_B_DQS5</text>
<text x="87.5" y="115.2">M_B_DQ52</text>
<text x="87.5" y="117">M_B_DQ53</text>
<text x="87.5" y="118.8">M_B_DQ54</text>
<text x="174.6" y="115.2">M_B_DQS6</text>
<text x="174.6" y="117">M_B_DQS7</text>
<text x="87.5" y="120.6">M_B_DQ55</text>
<text x="87.5" y="122.3">M_B_DQ56</text>
<text x="87.5" y="124.1">M_B_DQ57</text>
<text x="87.5" y="125.9">M_B_DQ58</text>
<text x="87.5" y="127.7">M_B_DQ59</text>
<text x="87.5" y="129.5">M_B_DQ60</text>
<text x="87.5" y="131.2">M_B_DQ61</text>
<text x="176.4" y="131.2">M_B_A0</text>
<text x="199.3" y="128.7">M_B_A[15..0]</text>
<text x="210.4" y="128.7">13</text>
<text x="87.5" y="133">M_B_DQ62</text>
<text x="87.5" y="134.8">M_B_DQ63</text>
<text x="176.4" y="133">M_B_A1</text>
<text x="176.4" y="134.8">M_B_A2</text>
<text x="176.4" y="136.6">M_B_A3</text>
<text x="176.4" y="138.3">M_B_A4</text>
<text x="176.4" y="140.1">M_B_A5</text>
<text x="176.4" y="141.9">M_B_A6</text>
<text x="176.4" y="143.7">M_B_A7</text>
<text x="70.6" y="144.7">13</text>
<text x="70.6" y="146.5">13</text>
<text x="70.6" y="148.3">13</text>
<text x="73.5" y="144.7">M_B_BS0</text>
<text x="73.5" y="146.5">M_B_BS1</text>
<text x="73.5" y="148.3">M_B_BS2</text>
<text x="176.4" y="149">M_B_A10</text>
<text x="176.4" y="145.5">M_B_A8</text>
<text x="176.4" y="147.2">M_B_A9</text>
<text x="70.6" y="155.4">13</text>
<text x="73.5" y="155.4">-M_B_CAS</text>
<text x="176.4" y="150.8">M_B_A11</text>
<text x="176.4" y="152.6">M_B_A12</text>
<text x="176.4" y="154.3">M_B_A13</text>
<text x="70.6" y="157.2">13</text>
<text x="70.6" y="159">13</text>
<text x="73.5" y="157.2">-M_B_RAS</text>
<text x="73.5" y="159">-M_B_WE</text>
<text x="176.4" y="156.1">M_B_A14</text>
<text x="176.4" y="157.9">M_B_A15</text>
</g>
<g font-size="1.6">
<text x="113.3" y="23.1">AL4</text>
<text x="113.1" y="26.6">AN3</text>
<text x="113.1" y="28.4">AR4</text>
<text x="113.3" y="24.8">AL1</text>
<text x="159.5" y="26.6">AY34</text>
<text x="159.5" y="24.8">BA34</text>
<text x="159.5" y="28.4">AR22</text>
<text x="113.1" y="33.7">AN4</text>
<text x="113.1" y="35.5">AR1</text>
<text x="113.2" y="30.2">AK4</text>
<text x="113.2" y="32">AK3</text>
<text x="113.1" y="37.3">AU4</text>
<text x="113.2" y="40.9">AV4</text>
<text x="113.2" y="39.1">AT2</text>
<text x="159.5" y="40.9">BB36</text>
<text x="159.5" y="39.1">BA36</text>
<text x="113.1" y="44.4">AU3</text>
<text x="113.1" y="46.2">AR3</text>
<text x="113.2" y="42.6">BA4</text>
<text x="113.2" y="48">AY2</text>
<text x="159.5" y="42.6">BF27</text>
<text x="113.1" y="53.3">BD9</text>
<text x="113.2" y="49.7">BA3</text>
<text x="113.2" y="51.5">BE9</text>
<text x="159.5" y="53.3">BE41</text>
<text x="112.2" y="55.1">BD13</text>
<text x="112.4" y="56.9">BF12</text>
<text x="113.2" y="58.6">BF8</text>
<text x="159.5" y="55.1">BE47</text>
<text x="112.2" y="60.4">BD10</text>
<text x="112.2" y="62.2">BD14</text>
<text x="112.3" y="64">BE13</text>
<text x="112.4" y="65.7">BF16</text>
<text x="159.5" y="65.7">AT43</text>
<text x="112.3" y="67.5">BE17</text>
<text x="112.3" y="69.3">BE18</text>
<text x="112.3" y="71.1">BE21</text>
<text x="159.5" y="67.5">BG47</text>
<text x="112.1" y="74.6">BG14</text>
<text x="112.1" y="76.4">BG18</text>
<text x="112.3" y="72.9">BE14</text>
<text x="112.2" y="80">BD50</text>
<text x="112.2" y="83.5">BD53</text>
<text x="112.4" y="78.2">BF19</text>
<text x="112.4" y="81.7">BF48</text>
<text x="159.5" y="78.2">AL3</text>
<text x="159.5" y="80">AV3</text>
<text x="159.5" y="81.7">BG11</text>
<text x="159.5" y="83.5">BD17</text>
<text x="112.2" y="87.1">BD49</text>
<text x="112.3" y="88.9">BE49</text>
<text x="112.4" y="85.3">BF52</text>
<text x="159.5" y="85.3">BG51</text>
<text x="159.5" y="87.1">BA59</text>
<text x="159.5" y="88.9">AT60</text>
<text x="112.2" y="90.6">BD54</text>
<text x="112.3" y="92.4">BE53</text>
<text x="112.3" y="96">BE57</text>
<text x="112.4" y="94.2">BF56</text>
<text x="159.5" y="90.6">AK59</text>
<text x="112.2" y="97.7">BC59</text>
<text x="112.3" y="99.5">AY60</text>
<text x="112.3" y="101.3">BE54</text>
<text x="111.7" y="106.6">AW59</text>
<text x="112.1" y="103.1">BG54</text>
<text x="112.3" y="104.9">BA58</text>
<text x="159.5" y="104.9">AM2</text>
<text x="159.5" y="106.6">AV1</text>
<text x="111.7" y="108.4">AW58</text>
<text x="112.2" y="110.2">AU58</text>
<text x="112.2" y="112">AN61</text>
<text x="112.2" y="113.7">AN59</text>
<text x="159.5" y="112">BE51</text>
<text x="159.5" y="113.7">BA61</text>
<text x="159.5" y="108.4">BE11</text>
<text x="159.5" y="110.2">BD18</text>
<text x="112.2" y="115.5">AU59</text>
<text x="112.2" y="117.3">AU61</text>
<text x="112.2" y="119.1">AN58</text>
<text x="159.5" y="115.5">AR59</text>
<text x="159.5" y="117.3">AK61</text>
<text x="112.2" y="120.9">AR58</text>
<text x="112.3" y="122.6">AK58</text>
<text x="112.4" y="124.4">AL58</text>
<text x="112" y="129.8">AM60</text>
<text x="112.1" y="126.2">AG58</text>
<text x="112.1" y="128">AG59</text>
<text x="112.4" y="131.5">AL59</text>
<text x="159.5" y="131.5">BF32</text>
<text x="112.2" y="135.1">AH60</text>
<text x="112.4" y="133.3">AF61</text>
<text x="159.5" y="133.3">BE33</text>
<text x="159.5" y="135.1">BD33</text>
<text x="159.5" y="136.9">AU30</text>
<text x="112.1" y="144">BG39</text>
<text x="159.5" y="138.6">BD30</text>
<text x="159.5" y="140.4">AV30</text>
<text x="159.5" y="142.2">BG30</text>
<text x="159.5" y="144">BD29</text>
<text x="112.2" y="145.8">BD42</text>
<text x="112.4" y="147.5">AT22</text>
<text x="159.5" y="145.8">BE30</text>
<text x="159.5" y="147.5">BE28</text>
<text x="159.5" y="149.3">BD43</text>
<text x="112.3" y="154.6">AV43</text>
<text x="159.5" y="151.1">AT28</text>
<text x="159.5" y="152.9">AV28</text>
<text x="159.5" y="154.6">BD46</text>
<text x="112.2" y="158.2">BD45</text>
<text x="112.4" y="156.4">BF40</text>
<text x="159.5" y="156.4">AT26</text>
<text x="159.5" y="158.2">AU22</text>
<text x="226.4" y="181.7">&lt;Core Design&gt;</text>
<text x="256.6" y="191.6">Taipei Hsien 221, Taiwan, R.O.C.</text>
<text x="256.6" y="189.7">21F, 88, Sec.1, Hsin Tai Wu Rd., Hsichih,</text>
<text x="226.4" y="195.1">Title</text>
<text x="226.4" y="200.4">Size</text>
<text x="228.2" y="202.2">A3</text>
<text x="233.5" y="200.4">Document Number</text>
<text x="285.1" y="200.4">Rev</text>
<text x="226.4" y="205.7">Date:</text>
<text x="231.7" y="205.7">Monday, January 10, 2011</text>
<text x="261.9" y="205.7">Sheet</text>
<text x="269.1" y="205.7">6</text>
<text x="276.2" y="205.7">of</text>
<text x="285.1" y="205.7">101</text>
</g>
<g font-size="1.6" fill="#004080">
<text x="118.3" y="23.8">SB_DQ0</text>
<text x="118.3" y="25.6">SB_DQ1</text>
<text x="118.3" y="27.4">SB_DQ2</text>
<text x="118.3" y="29.2">SB_DQ3</text>
<text x="149.5" y="27.4">SB_CLK#0</text>
<text x="150.2" y="29.2">SB_CKE0</text>
<text x="150.4" y="25.6">SB_CLK0</text>
<text x="118.3" y="30.9">SB_DQ4</text>
<text x="118.3" y="32.7">SB_DQ5</text>
<text x="118.3" y="34.5">SB_DQ6</text>
<text x="118.3" y="36.3">SB_DQ7</text>
<text x="118.3" y="38.1">SB_DQ8</text>
<text x="118.3" y="39.8">SB_DQ9</text>
<text x="118.3" y="41.6">SB_DQ10</text>
<text x="149.5" y="41.6">SB_CLK#1</text>
<text x="150.4" y="39.8">SB_CLK1</text>
<text x="118.3" y="43.4">SB_DQ11</text>
<text x="118.3" y="45.2">SB_DQ12</text>
<text x="118.3" y="46.9">SB_DQ13</text>
<text x="150.2" y="43.4">SB_CKE1</text>
<text x="118.3" y="48.7">SB_DQ14</text>
<text x="118.3" y="50.5">SB_DQ15</text>
<text x="118.3" y="52.3">SB_DQ16</text>
<text x="118.3" y="54.1">SB_DQ17</text>
<text x="118.3" y="55.8">SB_DQ18</text>
<text x="118.3" y="57.6">SB_DQ19</text>
<text x="118.3" y="59.4">SB_DQ20</text>
<text x="150.4" y="54.1">SB_CS#0</text>
<text x="150.4" y="55.8">SB_CS#1</text>
<text x="118.3" y="61.2">SB_DQ21</text>
<text x="118.3" y="62.9">SB_DQ22</text>
<text x="118.3" y="64.7">SB_DQ23</text>
<text x="118.3" y="66.5">SB_DQ24</text>
<text x="118.3" y="68.3">SB_DQ25</text>
<text x="118.3" y="70.1">SB_DQ26</text>
<text x="118.3" y="71.8">SB_DQ27</text>
<text x="150.1" y="66.5">SB_ODT0</text>
<text x="150.1" y="68.3">SB_ODT1</text>
<text x="118.3" y="73.6">SB_DQ28</text>
<text x="118.3" y="75.4">SB_DQ29</text>
<text x="118.3" y="77.2">SB_DQ30</text>
<text x="118.3" y="79">SB_DQ31</text>
<text x="118.3" y="80.7">SB_DQ32</text>
<text x="118.3" y="82.5">SB_DQ33</text>
<text x="149.1" y="79">SB_DQS#0</text>
<text x="149.1" y="80.7">SB_DQS#1</text>
<text x="149.1" y="82.5">SB_DQS#2</text>
<text x="118.3" y="84.3">SB_DQ34</text>
<text x="118.3" y="86.1">SB_DQ35</text>
<text x="118.3" y="87.8">SB_DQ36</text>
<text x="118.3" y="89.6">SB_DQ37</text>
<text x="149.1" y="86.1">SB_DQS#4</text>
<text x="149.1" y="87.8">SB_DQS#5</text>
<text x="149.1" y="89.6">SB_DQS#6</text>
<text x="149.1" y="84.3">SB_DQS#3</text>
<text x="118.3" y="91.4">SB_DQ38</text>
<text x="118.3" y="93.2">SB_DQ39</text>
<text x="118.3" y="95">SB_DQ40</text>
<text x="149.1" y="91.4">SB_DQS#7</text>
<text x="118.3" y="96.7">SB_DQ41</text>
<text x="118.3" y="98.5">SB_DQ42</text>
<text x="118.3" y="100.3">SB_DQ43</text>
<text x="118.3" y="102.1">SB_DQ44</text>
<text x="118.3" y="103.8">SB_DQ45</text>
<text x="118.3" y="105.6">SB_DQ46</text>
<text x="118.3" y="107.4">SB_DQ47</text>
<text x="150" y="105.6">SB_DQS0</text>
<text x="150" y="107.4">SB_DQS1</text>
<text x="118.3" y="109.2">SB_DQ48</text>
<text x="118.3" y="111">SB_DQ49</text>
<text x="118.3" y="112.7">SB_DQ50</text>
<text x="150" y="112.7">SB_DQS4</text>
<text x="150" y="109.2">SB_DQS2</text>
<text x="150" y="111">SB_DQS3</text>
<text x="118.3" y="114.5">SB_DQ51</text>
<text x="118.3" y="116.3">SB_DQ52</text>
<text x="118.3" y="118.1">SB_DQ53</text>
<text x="118.3" y="119.8">SB_DQ54</text>
<text x="150" y="114.5">SB_DQS5</text>
<text x="150" y="116.3">SB_DQS6</text>
<text x="150" y="118.1">SB_DQS7</text>
<text x="118.3" y="121.6">SB_DQ55</text>
<text x="118.3" y="123.4">SB_DQ56</text>
<text x="118.3" y="125.2">SB_DQ57</text>
<text x="118.3" y="127">SB_DQ58</text>
<text x="118.3" y="128.7">SB_DQ59</text>
<text x="118.3" y="130.5">SB_DQ60</text>
<text x="118.3" y="132.3">SB_DQ61</text>
<text x="118.3" y="134.1">SB_DQ62</text>
<text x="118.3" y="135.8">SB_DQ63</text>
<text x="151.1" y="132.3">SB_MA0</text>
<text x="151.1" y="134.1">SB_MA1</text>
<text x="151.1" y="135.8">SB_MA2</text>
<text x="151.1" y="137.6">SB_MA3</text>
<text x="151.1" y="139.4">SB_MA4</text>
<text x="151.1" y="141.2">SB_MA5</text>
<text x="151.1" y="143">SB_MA6</text>
<text x="118.3" y="144.7">SB_BS0</text>
<text x="118.3" y="146.5">SB_BS1</text>
<text x="118.3" y="148.3">SB_BS2</text>
<text x="151.1" y="144.7">SB_MA7</text>
<text x="151.1" y="146.5">SB_MA8</text>
<text x="151.1" y="148.3">SB_MA9</text>
<text x="118.3" y="155.4">SB_CAS#</text>
<text x="150.2" y="150.1">SB_MA10</text>
<text x="150.2" y="151.8">SB_MA11</text>
<text x="150.2" y="153.6">SB_MA12</text>
<text x="150.2" y="155.4">SB_MA13</text>
<text x="118.3" y="157.2">SB_RAS#</text>
<text x="118.3" y="159">SB_WE#</text>
<text x="150.2" y="157.2">SB_MA14</text>
<text x="150.2" y="159">SB_MA15</text>
</g>
<g font-size="1.3">
<text x="30.8" y="1.3">A</text>
<text x="88.9" y="1.3">B</text>
<text x="146.9" y="1.3">C</text>
<text x="205" y="1.3">D</text>
<text x="263.1" y="1.3">E</text>
<text x=".5" y="28.4">4</text>
<text x="292.6" y="28.4">4</text>
<text x=".5" y="79.5">3</text>
<text x="292.6" y="79.5">3</text>
<text x=".5" y="130.6">2</text>
<text x="292.6" y="130.6">2</text>
<text x=".5" y="181.7">1</text>
<text x="292.6" y="181.7">1</text>
<text x="30.8" y="207.4">A</text>
<text x="88.9" y="207.4">B</text>
<text x="146.9" y="207.4">C</text>
<text x="205" y="207.4">D</text>
<text x="263.1" y="207.4">E</text>
</g>
</svg>
